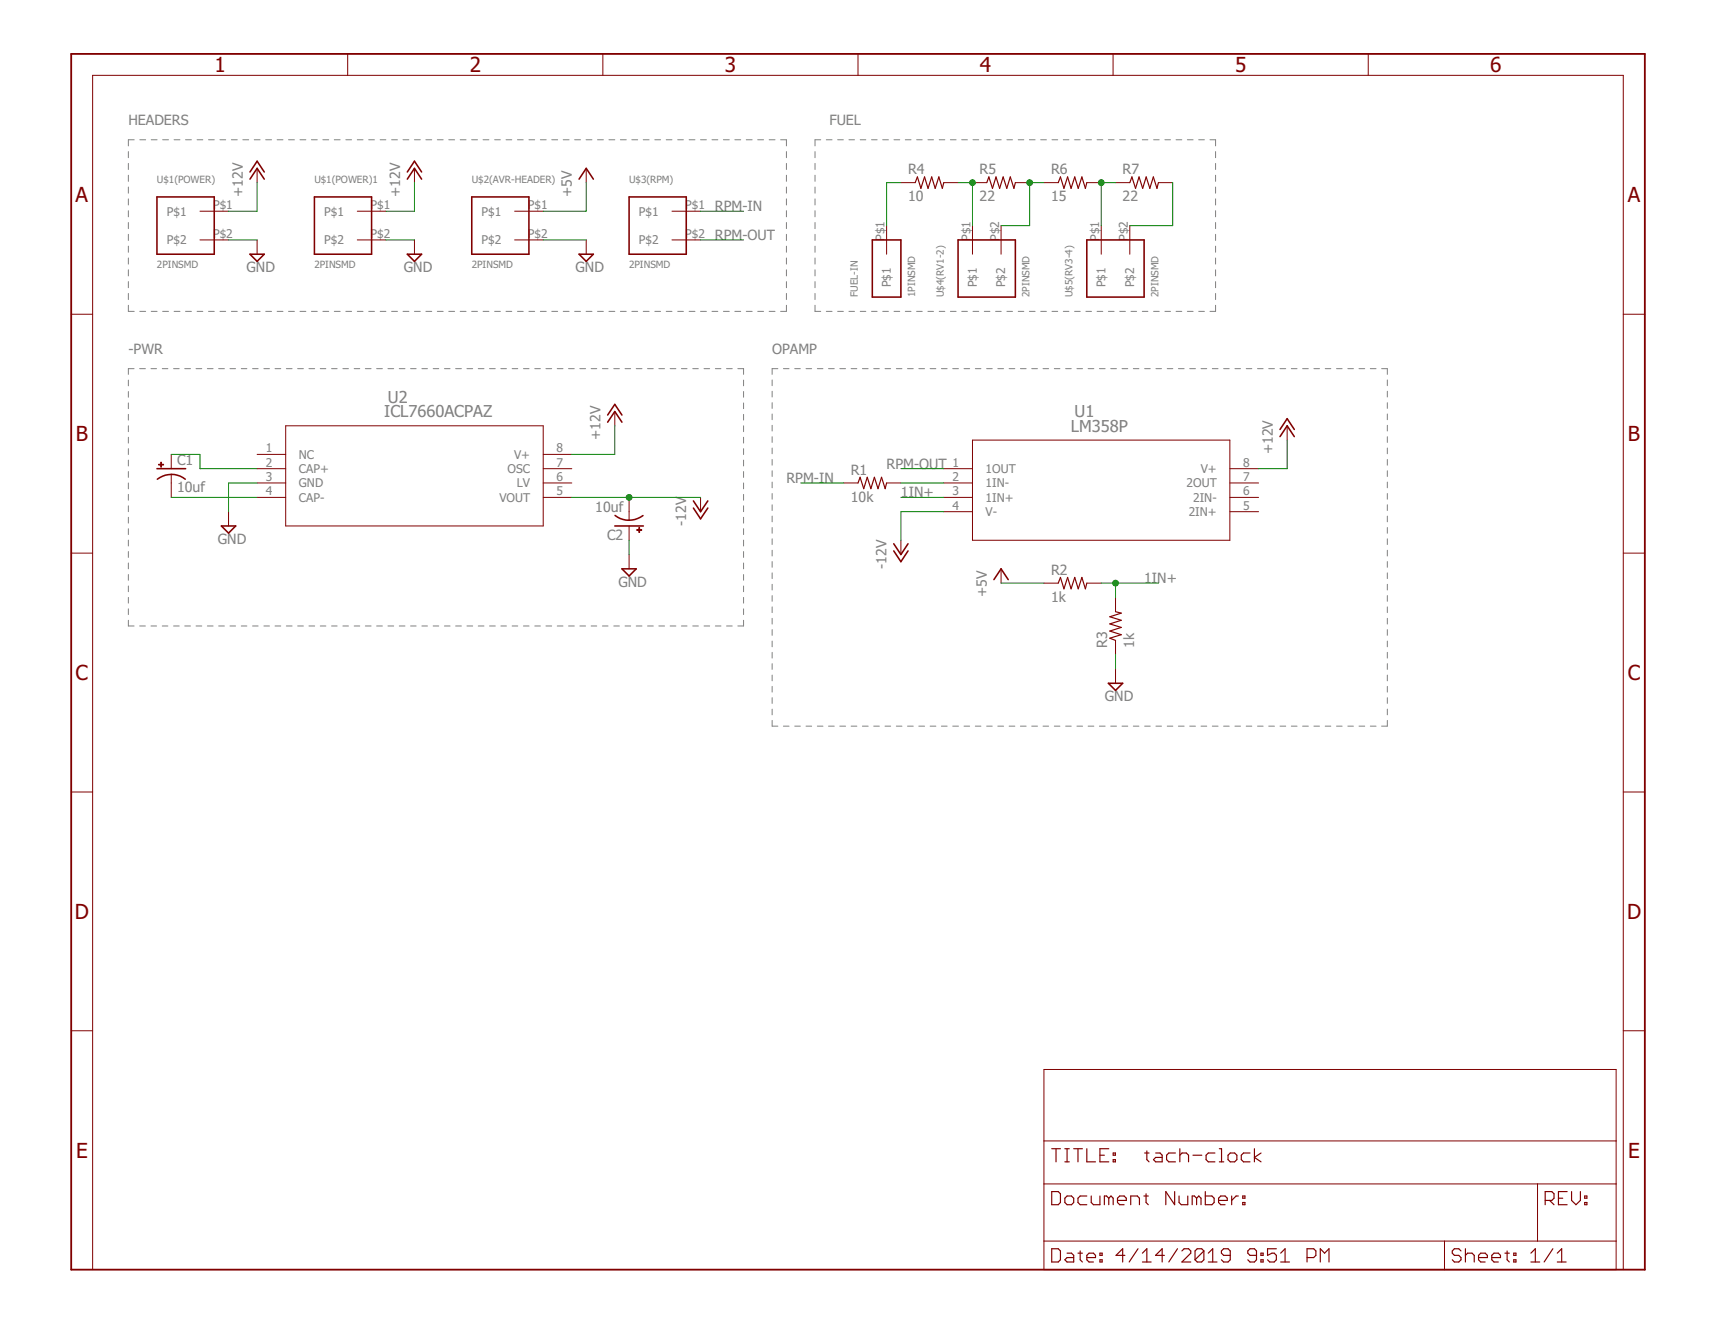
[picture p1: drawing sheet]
<svg xmlns="http://www.w3.org/2000/svg" width="279mm" height="216mm" viewBox="0 0 279 216" stroke-linecap="round" stroke-linejoin="round" font-family="sans-serif">
<g fill="none" stroke="#808080" stroke-width=".16">
<path d="M20.9 24.7v1M20.9 26.6v1M20.9 28.6v.9M20.9 30.5v1M20.9 32.4v1M20.9 34.3v1M20.9 36.3v1M20.9 38.2v1M21.9 22.8h-1v1M22.8 22.8h.9M24.6 22.8h1M26.5 22.8h1"/>
<path d="M28.4 22.8h.9M30.2 22.8h1M32.1 22.8h.9M34 22.8h.9M35.8 22.8h1M37.7 22.8h1M39.6 22.8h.9M41.4 22.8h1M43.3 22.8h.9M45.1 22.8h1M47 22.8h1M48.9 22.8h.9"/>
<path d="M50.7 22.8h1M52.6 22.8h1M54.5 22.8h.9M56.3 22.8h1M58.2 22.8h.9M60.1 22.8h.9M61.9 22.8h1M63.8 22.8h.9M65.7 22.8h.9M67.5 22.8h1M69.4 22.8h.9M71.2 22.8h1"/>
<path d="M73.1 22.8h1M75 22.8h.9M76.8 22.8h1M78.7 22.8h1M80.6 22.8h.9M82.4 22.8h1M84.3 22.8h.9M86.2 22.8h.9M88 22.8h1M89.9 22.8h.9M91.8 22.8h.9M93.6 22.8h1"/>
<path d="M95.5 22.8h.9M97.3 22.8h1M99.2 22.8h1M101.1 22.8h.9M102.9 22.8h1M104.8 22.8h.9M106.7 22.8h.9M108.5 22.8h1M110.4 22.8h.9M112.3 22.8h.9M114.1 22.8h1M116 22.8h.9"/>
<path d="M117.9 22.8h.9M119.7 22.8h1M121.6 22.8h.9M123.4 22.8h1M125.3 22.8h1M127.2 22.8h.9v1M128.1 24.7v1M128.1 26.6v1M128.1 28.6v.9M128.1 30.5v1M128.1 32.4v1M128.1 34.3v1"/>
<path d="M128.1 36.3v1M128.1 38.2v1M132.8 24.7v1M132.8 26.6v1M132.8 28.6v.9M132.8 30.5v1M132.8 32.4v1M132.8 34.3v1M132.8 36.3v1M132.8 38.2v1M133.7 22.8h-.9v1M134.6 22.8h1"/>
<path d="M136.5 22.8h.9M138.3 22.8h.9M140.1 22.8h1M142 22.8h.9M143.8 22.8h.9M145.6 22.8h1M147.5 22.8h.9M149.3 22.8h.9M151.2 22.8h.9M153 22.8h.9M154.8 22.8h1M156.7 22.8h.9"/>
<path d="M158.5 22.8h.9M160.4 22.8h.9M162.2 22.8h.9M164 22.8h1M165.9 22.8h.9M167.7 22.8h.9M169.5 22.8h1M171.4 22.8h.9M173.2 22.8h.9M175.1 22.8h.9M176.9 22.8h.9M178.7 22.8h1"/>
<path d="M180.6 22.8h.9M182.4 22.8h.9M184.3 22.8h.9M186.1 22.8h.9M187.9 22.8h.9M189.8 22.8h.9M191.6 22.8h.9M193.4 22.8h1M195.3 22.8h.9M197.1 22.8h.9v1M198 24.7v1M198 26.6v1"/>
<path d="M198 28.6v.9M198 30.5v1M198 32.4v1M198 34.3v1M198 36.3v1M198 38.2v1M20.9 40.1v1M20.9 42v1M20.9 44v1M20.9 45.9v1M20.9 47.8v1M20.9 49.7v1h1"/>
<path d="M22.8 50.7h.9M24.6 50.7h1M26.5 50.7h1M28.4 50.7h.9M30.2 50.7h1M32.1 50.7h.9M34 50.7h.9M35.8 50.7h1M37.7 50.7h1M39.6 50.7h.9M41.4 50.7h1M43.3 50.7h.9"/>
<path d="M45.1 50.7h1M47 50.7h1M48.9 50.7h.9M50.7 50.7h1M52.6 50.7h1M54.5 50.7h.9M56.3 50.7h1M58.2 50.7h.9M60.1 50.7h.9M61.9 50.7h1M63.8 50.7h.9M65.7 50.7h.9"/>
<path d="M67.5 50.7h1M69.4 50.7h.9M71.2 50.7h1M73.1 50.7h1M75 50.7h.9M76.8 50.7h1M78.7 50.7h1M80.6 50.7h.9M82.4 50.7h1M84.3 50.7h.9M86.2 50.7h.9M88 50.7h1"/>
<path d="M89.9 50.7h.9M91.8 50.7h.9M93.6 50.7h1M95.5 50.7h.9M97.3 50.7h1M99.2 50.7h1M101.1 50.7h.9M102.9 50.7h1M104.8 50.7h.9M106.7 50.7h.9M108.5 50.7h1M110.4 50.7h.9"/>
<path d="M112.3 50.7h.9M114.1 50.7h1M116 50.7h.9M117.9 50.7h.9M119.7 50.7h1M121.6 50.7h.9M123.4 50.7h1M125.3 50.7h1M128.1 49.7v1h-.9M128.1 40.1v1M128.1 42v1M128.1 44v1"/>
<path d="M128.1 45.9v1M128.1 47.8v1M132.8 49.7v1h.9M132.8 40.1v1M132.8 42v1M132.8 44v1M132.8 45.9v1M132.8 47.8v1M134.6 50.7h1M136.5 50.7h.9M138.3 50.7h.9M140.1 50.7h1"/>
<path d="M142 50.7h.9M143.8 50.7h.9M145.6 50.7h1M147.5 50.7h.9M149.3 50.7h.9M151.2 50.7h.9M153 50.7h.9M154.8 50.7h1M156.7 50.7h.9M158.5 50.7h.9M160.4 50.7h.9M162.2 50.7h.9"/>
<path d="M164 50.7h1M165.9 50.7h.9M167.7 50.7h.9M169.5 50.7h1M171.4 50.7h.9M173.2 50.7h.9M175.1 50.7h.9M176.9 50.7h.9M178.7 50.7h1M180.6 50.7h.9M182.4 50.7h.9M184.3 50.7h.9"/>
<path d="M186.1 50.7h.9M187.9 50.7h.9M189.8 50.7h.9M191.6 50.7h.9M193.4 50.7h1M195.3 50.7h.9M198 49.7v1h-.9M198 40.1v1M198 42v1M198 44v1M198 45.9v1M198 47.8v1"/>
<path d="M20.9 61.9v1M20.9 63.8v.9M20.9 65.7v.9M20.9 67.5v1M20.9 69.4v.9M20.9 71.2v1M20.9 73.1v1M20.9 75v.9M20.9 76.8v1M20.9 78.7v1M21.8 60.1h-.9v.9M22.8 60.1h.9"/>
<path d="M24.6 60.1h.9M26.4 60.1h.9M28.3 60.1h.9M30.1 60.1h.9M31.9 60.1h1M33.8 60.1h.9M35.6 60.1h1M37.5 60.1h.9M39.3 60.1h.9M41.1 60.1h1M43 60.1h.9M44.8 60.1h.9"/>
<path d="M46.7 60.1h.9M48.5 60.1h.9M50.3 60.1h1M52.2 60.1h.9M54 60.1h.9M55.9 60.1h.9M57.7 60.1h.9M59.5 60.1h1M61.4 60.1h.9M63.2 60.1h.9M65 60.1h1M66.9 60.1h.9"/>
<path d="M68.7 60.1h.9M70.6 60.1h.9M72.4 60.1h.9M74.2 60.1h1M76.1 60.1h.9M77.9 60.1h.9M79.8 60.1h.9M81.6 60.1h.9M83.4 60.1h.9M85.3 60.1h.9M87.1 60.1h.9M88.9 60.1h1"/>
<path d="M90.8 60.1h.9M92.6 60.1h1M94.5 60.1h.9M96.3 60.1h.9M98.1 60.1h1M100 60.1h.9M101.8 60.1h.9M103.7 60.1h.9M105.5 60.1h.9M107.3 60.1h1M109.2 60.1h.9M111 60.1h.9"/>
<path d="M112.9 60.1h.9M114.7 60.1h.9M116.5 60.1h1M118.4 60.1h.9M120.2 60.1h.9v.9M121.1 61.9v1M121.1 63.8v.9M121.1 65.7v.9M121.1 67.5v1M121.1 69.4v.9M121.1 71.2v1M121.1 73.1v1"/>
<path d="M121.1 75v.9M121.1 76.8v1M121.1 78.7v1M125.8 61.9v.9M125.8 63.8v.9M125.8 65.6v.9M125.8 67.5v.9M125.8 69.3v.9M125.8 71.2v.9M125.8 73v.9M125.8 74.9v.9M125.8 76.7v.9"/>
<path d="M125.8 78.5v1M126.7 60.1h-.9v.9M127.6 60.1h.9M129.5 60.1h.9M131.3 60.1h.9M133.2 60.1h.9M135 60.1h.9M136.8 60.1h1M138.7 60.1h.9M140.5 60.1h.9M142.3 60.1h1M144.2 60.1h.9"/>
<path d="M146 60.1h.9M147.8 60.1h1M149.7 60.1h.9M151.5 60.1h1M153.4 60.1h.9M155.2 60.1h.9M157.1 60.1h.9M158.9 60.1h.9M160.7 60.1h.9M162.6 60.1h.9M164.4 60.1h.9M166.2 60.1h1"/>
<path d="M168.1 60.1h.9M169.9 60.1h.9M171.8 60.1h.9M173.6 60.1h.9M175.5 60.1h.9M177.3 60.1h.9M179.1 60.1h.9M181 60.1h.9M182.8 60.1h.9M184.6 60.1h.9M186.5 60.1h.9M188.3 60.1h.9"/>
<path d="M190.2 60.1h.9M192 60.1h.9M193.8 60.1h1M195.7 60.1h.9M197.5 60.1h.9M199.3 60.1h1M201.2 60.1h.9M203 60.1h.9M204.9 60.1h.9M206.7 60.1h.9M208.5 60.1h1M210.4 60.1h.9"/>
<path d="M212.2 60.1h.9M214.1 60.1h.9M215.9 60.1h.9M217.7 60.1h1M219.6 60.1h.9M221.4 60.1h.9M223.2 60.1h1M225.1 60.1h.9v.9M226 61.9v.9M226 63.8v.9M226 65.6v.9M226 67.5v.9"/>
<path d="M226 69.3v.9M226 71.2v.9M226 73v.9M226 74.9v.9M226 76.7v.9M226 78.5v1M20.9 80.6v.9M20.9 82.4v1M20.9 84.3v.9M20.9 86.1v1M20.9 88v1M20.9 89.9v.9"/>
<path d="M20.9 91.7v1M20.9 93.6v1M20.9 95.5v.9M20.9 97.3v1M20.9 99.2v.9M121.1 80.6v.9M121.1 82.4v1M121.1 84.3v.9M121.1 86.1v1M121.1 88v1M121.1 89.9v.9M121.1 91.7v1"/>
<path d="M121.1 93.6v1M121.1 95.5v.9M121.1 97.3v1M121.1 99.2v.9M125.8 80.4v.9M125.8 82.3v.9M125.8 84.1v.9M125.8 86v.9M125.8 87.8v.9M125.8 89.7v.9M125.8 91.5v.9M125.8 93.3v1"/>
<path d="M125.8 95.2v.9M125.8 97v1M125.8 98.9v.9M226 80.4v.9M226 82.3v.9M226 84.1v.9M226 86v.9M226 87.8v.9M226 89.7v.9M226 91.5v.9M226 93.3v1M226 95.2v.9"/>
<path d="M226 97v1M226 98.9v.9M20.9 101.1v.9h.9M22.8 102h.9M24.6 102h.9M26.4 102h.9M28.3 102h.9M30.1 102h.9M31.9 102h1M33.8 102h.9M35.6 102h1M37.5 102h.9"/>
<path d="M39.3 102h.9M41.1 102h1M43 102h.9M44.8 102h.9M46.7 102h.9M48.5 102h.9M50.3 102h1M52.2 102h.9M54 102h.9M55.9 102h.9M57.7 102h.9M59.5 102h1"/>
<path d="M61.4 102h.9M63.2 102h.9M65 102h1M66.9 102h.9M68.7 102h.9M70.6 102h.9M72.4 102h.9M74.2 102h1M76.1 102h.9M77.9 102h.9M79.8 102h.9M81.6 102h.9"/>
<path d="M83.4 102h.9M85.3 102h.9M87.1 102h.9M88.9 102h1M90.8 102h.9M92.6 102h1M94.5 102h.9M96.3 102h.9M98.1 102h1M100 102h.9M101.8 102h.9M103.7 102h.9"/>
<path d="M105.5 102h.9M107.3 102h1M109.2 102h.9M111 102h.9M112.9 102h.9M114.7 102h.9M116.5 102h1M118.4 102h.9M121.1 101.1v.9h-.9M125.8 100.8v.9M125.8 102.6v.9M125.8 104.5v.9"/>
<path d="M125.8 106.3v.9M125.8 108.1v1M125.8 110v.9M125.8 111.8v1M125.8 113.7v.9M125.8 115.5v1M125.8 117.4v.9h.9M127.6 118.3h.9M129.5 118.3h.9M131.3 118.3h.9M133.2 118.3h.9M135 118.3h.9"/>
<path d="M136.8 118.3h1M138.7 118.3h.9M140.5 118.3h.9M142.3 118.3h1M144.2 118.3h.9M146 118.3h.9M147.8 118.3h1M149.7 118.3h.9M151.5 118.3h1M153.4 118.3h.9M155.2 118.3h.9M157.1 118.3h.9"/>
<path d="M158.9 118.3h.9M160.7 118.3h.9M162.6 118.3h.9M164.4 118.3h.9M166.2 118.3h1M168.1 118.3h.9M169.9 118.3h.9M171.8 118.3h.9M173.6 118.3h.9M175.5 118.3h.9M177.3 118.3h.9M179.1 118.3h.9"/>
<path d="M181 118.3h.9M182.8 118.3h.9M184.6 118.3h.9M186.5 118.3h.9M188.3 118.3h.9M190.2 118.3h.9M192 118.3h.9M193.8 118.3h1M195.7 118.3h.9M197.5 118.3h.9M199.3 118.3h1M201.2 118.3h.9"/>
<path d="M203 118.3h.9M204.9 118.3h.9M206.7 118.3h.9M208.5 118.3h1M210.4 118.3h.9M212.2 118.3h.9M214.1 118.3h.9M215.9 118.3h.9M217.7 118.3h1M219.6 118.3h.9M221.4 118.3h.9M223.2 118.3h1"/>
<path d="M226 100.8v.9M226 102.6v.9M226 104.5v.9M226 106.3v.9M226 108.1v1M226 110v.9M226 111.8v1M226 113.7v.9M226 115.5v1M226 117.4v.9h-.9"/>
</g>
<path d="M11.6 8.8h256.4v198.1h-256.4z" fill="none" stroke="#800000" stroke-width=".3"/>
<g fill="none" stroke="#800000" stroke-width=".16">
<path d="M56.6 8.8v3.5M98.2 8.8v3.5M139.8 8.8v3.5M181.3 8.8v3.5M222.9 8.8v3.5M32.6 34.4h4.6M32.6 39.1h4.6M41.9 27.4v2.4M41.9 39.1v2.3M58.2 34.4h4.7M58.2 39.1h4.7M67.5 27.4v2.4"/>
<path d="M67.5 39.1v2.3M83.8 34.4h4.7M83.8 39.1h4.7M95.5 27.4v2.4M95.5 39.1v2.3M109.5 34.4h4.6M109.5 39.1h4.6M144.4 36.8v4.6M146.8 29.8h2.3M153.8 29.8h2.3M158.4 36.8v4.6M158.4 29.8h2.4"/>
<path d="M163.1 36.8v4.6M165.4 29.8h2.3M170.1 29.8h2.3M177.1 29.8h2.3M179.4 36.8v4.6M181.7 29.8h2.4M184.1 36.8v4.6M188.7 29.8h2.4M11.6 51.2h3.5M264.5 51.2h3.5M27.9 74v2.4M27.9 77.3v3.7"/>
<path d="M41.9 76.4h4.6M41.9 78.7h4.6M41.9 74h4.6M46.5 69.4h42v16.3h-42zM88.5 76.4h4.7M88.5 78.7h4.7M88.5 74h4.7M100.2 67.1v2.3M137.5 78.7h2.3M144.4 78.7h2.4M153.8 76.4h4.6M153.8 78.7h4.6"/>
<path d="M158.4 71.7h42v16.3h-42zM200.4 76.4h4.6M200.4 78.7h4.6M209.7 69.4v2.3M11.6 90.1h3.5M37.2 83.4v2.3M41.9 81h4.6M88.5 81h4.7M102.5 81v3.8M102.5 85.7v2.3M102.5 90.4v2.3M114.1 81v2.4"/>
<path d="M146.8 88v2.4M153.8 81h4.6M153.8 83.4h4.6M163.1 92.7v2.3M170.1 95h2.3M177.1 95h2.3M181.7 97.3v2.4M200.4 81h4.6M200.4 83.4h4.6M264.5 90.1h3.5M181.7 104.4v2.3M181.7 109v2.3"/>
<path d="M11.6 129.1h3.5M264.5 129.1h3.5M11.6 168h3.5M170.1 174.3h93.2v32.6h-93.2zM264.5 168h3.5M170.1 192.9h93.2M170.1 185.9h93.2M250.5 192.9v9.3M15.1 206.9v-194.6h249.4v194.6M170.1 202.2h93.2M235.3 202.2v4.7"/>
</g>
<g fill="none" stroke="#800000" stroke-width=".19">
<path d="M149.1 29.8l.4-1 .5 1.9 .6-1.9 .6 1.9 .6-1.9 .6 1.9 .6-1.9 .5 1.9 .3-.9M160.8 29.8l.3-1 .6 1.9 .6-1.9 .6 1.9 .5-1.9 .6 1.9 .6-1.9 .6 1.9 .2-.9M172.4 29.8l.4-1 .5 1.9 .6-1.9 .6 1.9 .6-1.9 .6 1.9 .6-1.9 .5 1.9 .3-.9M184.1 29.8l.3-1 .6 1.9 .6-1.9 .6 1.9 .5-1.9 .6 1.9 .6-1.9 .6 1.9 .2-.9M139.8 78.7l.3-.9 .6 1.8 .6-1.8 .6 1.8 .6-1.8 .5 1.8 .6-1.8 .6 1.8 .2-.9M172.4 95l.4-.9 .5 1.8 .6-1.8 .6 1.8 .6-1.8 .6 1.8 .6-1.8 .5 1.8 .3-.9M181.7 99.7l1 .2-1.9 .6 1.9 .6-1.9 .6 1.9 .5-1.9 .6 1.9 .6-1.9 .6 .9 .4M171.3 194.2h1.1l.4 .3v1.4l-.4 .4h-1.1zM171.3 187.2h1.5M172 187.2v2.1M173.5 187.2h.7M173.5 189.3h.7"/>
<path d="M173.8 194.9h.8l.3 .3v.7l-.3 .4h-.8l-.3-.4v-.7zM173.8 187.2v2.1M174.9 187.2h1.4M175.6 187.2v2.1M177.1 187.2v2.1h1.4M177.1 194.9h-1.1l-.4 .3v.7l.4 .4h1.1M177.8 194.9v1l.3 .4h1.1v-1.4M179.2 188.2h.7M180.6 187.2h-1.4v2.1h1.4M180.6 195.2l-.3-.3h-.4v1.4M180.6 195.2l.4-.3 .4 .3v1.1M180.6 195.2v1.1"/>
<path d="M181.4 189h.3v.3h-.3zM181.4 187.9h.3v.3h-.3zM182.1 195.6h1.4v-.4l-.4-.3h-.7l-.3 .3v.7l.3 .4h.7M184.2 196.3v-1.4h1.1l.3 .3v1.1M186.4 194.9h.7M186.5 187.9h.7M186.7 194.5v1.4l.4 .4M186.8 187.5v1.5l.4 .3M188.3 187.9h.7l.3 .3v1.1h-1l-.4-.3 .4-.4h1M191.4 194.2v2.1l-1.5-2.1v2.1M191.5 187.9h-1.1l-.3 .3v.8l.3 .3h1.1M192.1 194.9v1l.3 .4h1.1v-1.4"/>
<path d="M192.2 188.2l.4-.3h.7l.3 .3v1.1M192.2 187.2v2.1M194.4 188.2h1.4M194.9 195.2l-.3-.3h-.4v1.4M194.9 195.2v1.1M194.9 195.2l.4-.3 .4 .3v1.1M196.4 194.2v2.1h1l.4-.4v-.7l-.4-.3h-1M197.9 187.9h-1.1l-.3 .3v.8l.3 .3h1.1M198.5 195.6h1.4v-.4l-.3-.3h-.7l-.4 .3v.7l.4 .4h.7M198.6 187.2h.4v2.1M198.6 189.3h.8M200.1 188.2l.3-.3h.7l.4 .3v.8l-.4 .3h-.7l-.3-.3z"/>
<path d="M200.7 194.9v1.4M201.7 194.9h-.3l-.7 .7M202.5 195.9h.3v.4h-.3zM202.5 194.9h.3v.3h-.3zM203.6 187.9h-1l-.4 .3v.8l.4 .3h1M204.4 187.2v2.1M205.4 187.9l-1 .7 1 .7M251.7 195.6h1.1l.4-.4v-.7l-.4-.3h-1.1v2.1M252.5 195.6l.7 .7M253.9 195.2h.7M255.3 194.2h-1.4v2.1h1.4M256 194.2v1.4l.8 .7 .7-.7v-1.4"/>
<path d="M258.2 195.9h.3v.4h-.3zM258.2 194.9h.3v.3h-.3zM171.3 203.5h1.1l.4 .3v1.5l-.4 .3h-1.1zM173.8 204.2h.8l.3 .4v1h-1.1l-.3-.3 .3-.4h1.1M175.6 204.2h.7M176 203.8v1.5l.3 .3M177.1 204.9h1.4v-.3l-.4-.4h-.7l-.3 .4v.7l.3 .3h.7M179.2 205.3h.4v.3h-.4zM179.2 204.2h.4v.4h-.4zM183.3 204.6h-1.5l1.1-1.1v2.1M185.4 203.5l-1.4 2.1M186.1 205.6h1.4"/>
<path d="M186.1 204.2l.7-.7v2.1M189.7 204.6h-1.4l1-1.1v2.1M191.8 203.5l-1.4 2.1M192.6 203.8l.3-.3h.7l.4 .3v.4l-1.4 1.4h1.4M196.1 203.8v1.5l-.3 .3h-.7l-.4-.3M196.1 203.8l-.3-.3h-.7l-.4 .3v1.5M196.1 203.8l-1.4 1.5M196.8 205.6h1.5M196.8 204.2l.8-.7v2.1M200.4 204.6h-1.1l-.3-.4v-.4l.3-.3h.8l.3 .3v1.5l-.3 .3h-.8l-.3-.3M204.7 204.6h-1.1l-.3-.4v-.4l.3-.3h.8l.3 .3v1.5l-.3 .3h-.8l-.3-.3M205.4 205.3h.4v.3h-.4z"/>
<path d="M205.4 204.2h.4v.4h-.4zM207.9 203.5h-1.4v1.1l.7-.4h.4l.3 .4v.7l-.3 .3h-.7l-.4-.3M208.6 205.6h1.5M208.6 204.2l.8-.7v2.1M212.9 204.9h1.1l.4-.3v-.8l-.4-.3h-1.1v2.1M215.1 205.6v-2.1l.7 .7 .7-.7v2.1M238 203.8l-.3-.3h-.8l-.3 .3v.4l.3 .4h.8l.3 .3v.4l-.3 .3h-.8l-.3-.3M238.7 204.6l.4-.4h.7l.4 .4v1M238.7 203.5v2.1M240.9 204.9h1.4v-.3l-.3-.4h-.8l-.3 .4v.7l.3 .3h.8M243 204.9h1.5v-.3l-.4-.4h-.7l-.4 .4v.7l.4 .3h.7M245.2 204.2h.7"/>
<path d="M245.5 203.8v1.5l.4 .3M246.6 205.3h.4v.3h-.4zM246.6 204.2h.4v.4h-.4zM249.4 205.6h1.4M249.4 204.2l.7-.7v2.1M253 203.5l-1.4 2.1M253.7 205.6h1.4M253.7 204.2l.7-.7v2.1"/>
</g>
<g fill="none" stroke="#800000" stroke-width=".25">
<path d="M25.6 32.1h9.3v9.3h-9.3zM40.7 29.2l1.2-1.8 1.2 1.8M40.7 28l1.2-1.7 1.2 1.7M51.2 32.1h9.3v9.3h-9.3zM66.4 29.2l1.1-1.8 1.2 1.8M66.4 28l1.1-1.7 1.2 1.7M76.9 32.1h9.3v9.3h-9.3zM94.3 29.2l1.2-1.8 1.2 1.8M102.5 32.1h9.3v9.3h-9.3zM142.1 39.1h4.7v9.3h-4.7zM156.1 39.1h9.3v9.3h-9.3zM177.1 39.1h9.3v9.3h-9.3z"/>
<path d="M40.7 41.4h2.4l-1.2 1.2zM66.4 41.4h2.3l-1.2 1.2zM94.3 41.4h2.4l-1.2 1.2zM25.6 76.4h4.6M25.6 78.1a3.7 3.7 0 0 1 4.6 0M99 68.8l1.2-1.7 1.1 1.7M99 67.6l1.2-1.7 1.1 1.7M208.5 71.1l1.2-1.7 1.2 1.7M208.5 70l1.2-1.8 1.2 1.8M36.1 85.7h2.3l-1.2 1.2zM100.2 85.7h4.6M100.2 84a3.7 3.7 0 0 0 4.6 0"/>
<path d="M101.3 92.7h2.4l-1.2 1.2zM113 81.6l1.1 1.8 1.2-1.8M113 82.8l1.1 1.7 1.2-1.7M145.6 88.6l1.2 1.8 1.1-1.8M145.6 89.8l1.2 1.7 1.1-1.7M161.9 94.4l1.2-1.7 1.2 1.7M180.6 111.3h2.3l-1.2 1.2z"/>
</g>
<g fill="#800000" stroke="#800000" stroke-width=".16">
<path d="M25.8 75.6h.8v.2h-.8z"/>
<path d="M26.2 75.3h.1v.8h-.1z"/>
<path d="M103.7 86.3h.8v.1h-.8z"/>
<path d="M104.1 86h.1v.8h-.1z"/>
</g>
<g fill="none" stroke="#008000" stroke-width=".16">
<path d="M37.2 39.1h4.7M41.9 29.8v4.6h-4.7M62.9 39.1h4.6M67.5 29.8v4.6h-4.6M88.5 39.1h7M95.5 29.8v4.6h-7M114.1 34.4h7M114.1 39.1h7M146.8 29.8h-2.4v7M156.1 29.8h2.3v7M170.1 29.8h-2.4v7h-4.6M181.7 29.8h-2.3v7"/>
<path d="M191.1 29.8v7h-7M27.9 74h4.7v2.4h9.3M41.9 78.7h-4.7v4.7M100.2 69.4v4.6h-7M130.5 78.7h7M146.8 76.4h7M146.8 78.7h7M209.7 71.7v4.7h-4.7M27.9 81h14M93.2 81h20.9M102.5 88v2.4M146.8 81h7"/>
<path d="M153.8 83.4h-7v4.6M163.1 95h7M179.4 95h9.3M181.7 95v2.3M181.7 106.7v2.3"/>
</g>
<g fill="#008000" stroke="#008000" stroke-width=".16">
<circle cx="102.5" cy="81" r=".47"/>
<circle cx="181.7" cy="95" r=".47"/>
<circle cx="158.4" cy="29.8" r=".47"/>
<circle cx="167.7" cy="29.8" r=".47"/>
<circle cx="179.4" cy="29.8" r=".47"/>
</g>
<g font-size="3.4" fill="#800000">
<text x="35" y="11.7">1</text>
<text x="76.5" y="11.7">2</text>
<text x="118.1" y="11.7">3</text>
<text x="159.6" y="11.7">4</text>
<text x="201.2" y="11.7">5</text>
<text x="242.8" y="11.7">6</text>
<text x="12.3" y="32.9">A</text>
<text x="265.2" y="32.9">A</text>
<text x="12.3" y="71.9">B</text>
<text x="265.2" y="71.9">B</text>
<text x="12.3" y="110.8">C</text>
<text x="265.2" y="110.8">C</text>
<text x="12.2" y="149.7">D</text>
<text x="265.1" y="149.7">D</text>
<text x="12.4" y="188.6">E</text>
<text x="265.3" y="188.6">E</text>
</g>
<g font-size="2.7" fill="#808080">
<text x="63.2" y="65.7">U2</text>
<text x="62.6" y="68">ICL7660ACPAZ</text>
<text x="174.5" y="70.3">LM358P</text>
<text x="175.1" y="68">U1</text>
</g>
<g font-size="2.3" fill="#808080">
<text x="20.9" y="20.4">HEADERS</text>
<text x="135.1" y="20.4">FUEL</text>
<text x="147.9" y="28.4">R4</text>
<text x="159.6" y="28.4">R5</text>
<text x="171.2" y="28.4">R6</text>
<text x="182.9" y="28.4">R7</text>
<text x="39.6" y="32.1" transform="rotate(-90 39.6 32.1)">+12V</text>
<text x="65.2" y="32.1" transform="rotate(-90 65.2 32.1)">+12V</text>
<text x="93.2" y="32.1" transform="rotate(-90 93.2 32.1)">+5V</text>
<text x="116.5" y="34.4">RPM-IN</text>
<text x="147.9" y="32.8">10</text>
<text x="159.6" y="32.8">22</text>
<text x="171.2" y="32.8">15</text>
<text x="182.9" y="32.8">22</text>
<text x="116.5" y="39.1">RPM-OUT</text>
<text x="40.1" y="44.3">GND</text>
<text x="65.8" y="44.3">GND</text>
<text x="93.7" y="44.3">GND</text>
<text x="20.9" y="57.7">-PWR</text>
<text x="125.8" y="57.7">OPAMP</text>
<text x="97.8" y="71.7" transform="rotate(-90 97.8 71.7)">+12V</text>
<text x="28.8" y="75.8">C1</text>
<text x="138.6" y="77.3">R1</text>
<text x="144.4" y="76.4">RPM-OUT</text>
<text x="207.4" y="74" transform="rotate(-90 207.4 74)">+12V</text>
<text x="28.8" y="80.2">10uf</text>
<text x="97" y="83.5">10uf</text>
<text x="128.1" y="78.7">RPM-IN</text>
<text x="138.6" y="81.7">10k</text>
<text x="146.8" y="81">1IN+</text>
<text x="35.5" y="88.6">GND</text>
<text x="98.9" y="87.9">C2</text>
<text x="111.8" y="85.7" transform="rotate(-90 111.8 85.7)">-12V</text>
<text x="100.7" y="95.6">GND</text>
<text x="144.4" y="92.7" transform="rotate(-90 144.4 92.7)">-12V</text>
<text x="171.2" y="93.6">R2</text>
<text x="186.4" y="95">1IN+</text>
<text x="160.8" y="97.4" transform="rotate(-90 160.8 97.4)">+5V</text>
<text x="171.2" y="98">1k</text>
<text x="180.4" y="105.5" transform="rotate(-90 180.4 105.5)">R3</text>
<text x="184.8" y="105.5" transform="rotate(-90 184.8 105.5)">1k</text>
<text x="180" y="114.2">GND</text>
</g>
<g font-size="2" fill="#808080">
<text x="27.2" y="35.1">P$1</text>
<text x="34.7" y="34.1">P$1</text>
<text x="52.8" y="35.1">P$1</text>
<text x="60.3" y="34.1">P$1</text>
<text x="78.5" y="35.1">P$1</text>
<text x="86" y="34.1">P$1</text>
<text x="104.1" y="35.1">P$1</text>
<text x="111.6" y="34.1">P$1</text>
<text x="27.2" y="39.8">P$2</text>
<text x="34.7" y="38.8">P$2</text>
<text x="52.8" y="39.8">P$2</text>
<text x="60.3" y="38.8">P$2</text>
<text x="78.5" y="39.8">P$2</text>
<text x="86" y="38.8">P$2</text>
<text x="104.1" y="39.8">P$2</text>
<text x="111.6" y="38.8">P$2</text>
<text x="144.1" y="39.3" transform="rotate(-90 144.1 39.3)">P$1</text>
<text x="158.1" y="39.3" transform="rotate(-90 158.1 39.3)">P$1</text>
<text x="162.8" y="39.3" transform="rotate(-90 162.8 39.3)">P$2</text>
<text x="179.1" y="39.3" transform="rotate(-90 179.1 39.3)">P$1</text>
<text x="183.7" y="39.3" transform="rotate(-90 183.7 39.3)">P$2</text>
<text x="145.1" y="46.8" transform="rotate(-90 145.1 46.8)">P$1</text>
<text x="159.1" y="46.8" transform="rotate(-90 159.1 46.8)">P$1</text>
<text x="163.8" y="46.8" transform="rotate(-90 163.8 46.8)">P$2</text>
<text x="180.1" y="46.8" transform="rotate(-90 180.1 46.8)">P$1</text>
<text x="184.8" y="46.8" transform="rotate(-90 184.8 46.8)">P$2</text>
<text x="43.3" y="73.7">1</text>
<text x="43.3" y="76">2</text>
<text x="48.7" y="74.7">NC</text>
<text x="48.7" y="77.1">CAP+</text>
<text x="82.7" y="77.1">OSC</text>
<text x="83.8" y="74.7">V+</text>
<text x="90.6" y="76">7</text>
<text x="90.6" y="73.7">8</text>
<text x="155.2" y="76">1</text>
<text x="160.6" y="77.1">1OUT</text>
<text x="195.6" y="77.1">V+</text>
<text x="202.5" y="76">8</text>
<text x="43.3" y="78.4">3</text>
<text x="43.3" y="80.7">4</text>
<text x="48.7" y="79.4">GND</text>
<text x="48.7" y="81.7">CAP-</text>
<text x="81.4" y="81.7">VOUT</text>
<text x="84.2" y="79.4">LV</text>
<text x="90.6" y="80.7">5</text>
<text x="90.6" y="78.4">6</text>
<text x="155.2" y="78.4">2</text>
<text x="155.2" y="80.7">3</text>
<text x="155.2" y="83">4</text>
<text x="160.6" y="79.4">1IN-</text>
<text x="160.6" y="81.7">1IN+</text>
<text x="193.3" y="79.4">2OUT</text>
<text x="194.4" y="81.7">2IN-</text>
<text x="202.5" y="83">5</text>
<text x="202.5" y="80.7">6</text>
<text x="202.5" y="78.4">7</text>
<text x="160.6" y="84.1">V-</text>
<text x="193.7" y="84.1">2IN+</text>
</g>
<g font-size="1.6" fill="#808080">
<text x="25.6" y="29.8">U$1(POWER)</text>
<text x="51.2" y="29.8">U$1(POWER)1</text>
<text x="76.9" y="29.8">U$2(AVR-HEADER)</text>
<text x="102.5" y="29.8">U$3(RPM)</text>
<text x="25.6" y="43.7">2PINSMD</text>
<text x="51.2" y="43.7">2PINSMD</text>
<text x="76.9" y="43.7">2PINSMD</text>
<text x="102.5" y="43.7">2PINSMD</text>
<text x="139.8" y="48.4" transform="rotate(-90 139.8 48.4)">FUEL-IN</text>
<text x="149.1" y="48.4" transform="rotate(-90 149.1 48.4)">1PINSMD</text>
<text x="153.8" y="48.4" transform="rotate(-90 153.8 48.4)">U$4(RV1-2)</text>
<text x="167.7" y="48.4" transform="rotate(-90 167.7 48.4)">2PINSMD</text>
<text x="174.7" y="48.4" transform="rotate(-90 174.7 48.4)">U$5(RV3-4)</text>
<text x="188.7" y="48.4" transform="rotate(-90 188.7 48.4)">2PINSMD</text>
</g>
</svg>
